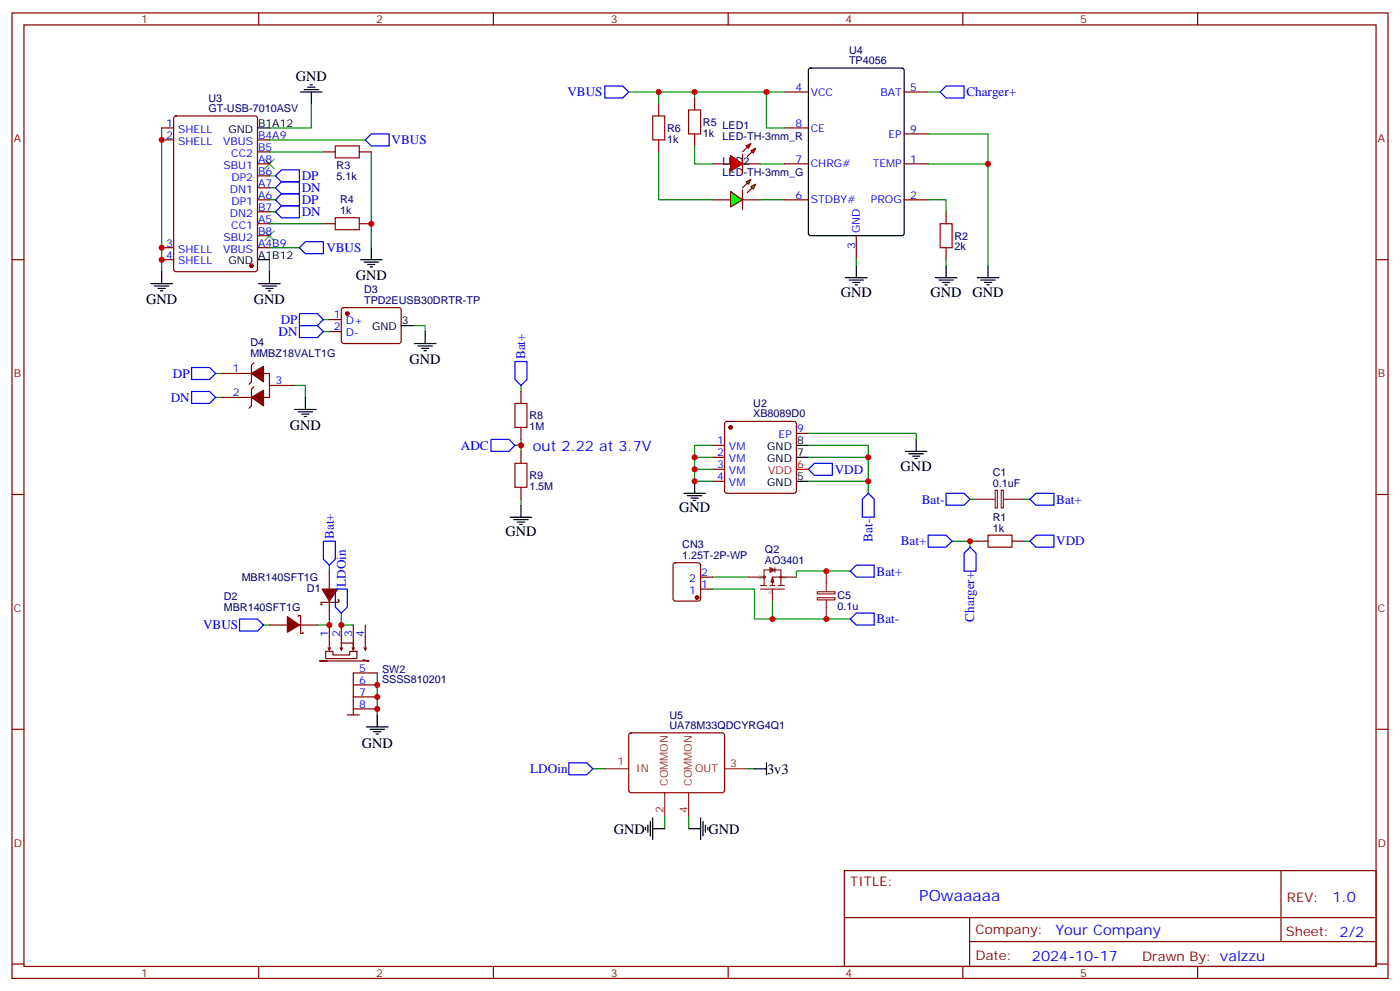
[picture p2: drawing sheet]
<svg xmlns="http://www.w3.org/2000/svg" width="412mm" height="292mm" viewBox="0 0 412 292" stroke-linecap="round" stroke-linejoin="round" font-family="sans-serif">
<g fill="none" stroke="#870000" stroke-width=".35">
<path d="M3.5 3.8h405.4v284.3h-405.4zM7.1 7.3h398.2v277.3h-398.2zM76.2 3.8v3.5M145.3 3.8v3.5M214.5 3.8v3.5M283.6 3.8v3.5M352.8 3.8v3.5M3.5 76.5h3.6M405.3 76.5h3.6M3.5 145.6h3.6M405.3 145.6h3.6M3.5 214.8h3.6"/>
<path d="M405.3 214.8h3.6M248.7 256.4h156.6v28.2h-156.6zM377.3 256.4v20.9M248.7 270.2h156.5M285.6 277.3h119.6M285.6 270.2v14.2M3.5 283.9h3.6M76.2 284.6v3.5M145.3 284.6v3.5M214.5 284.6v3.5M283.6 284.6v3.5M352.8 284.6v3.5"/>
<path d="M405.3 283.9h3.6"/>
</g>
<path d="M215.2 56.4l3.5 2.4-3.5 2.2z" fill="#0f0" stroke="#870000" stroke-width=".35"/>
<path d="M218.7 56v5.7z" fill="#f00" stroke="#870000" stroke-width=".35"/>
<g fill="#870000" stroke="#870000" stroke-width=".35">
<path d="M218.7 55.3l1.4-1.4z"/>
<path d="M220.1 56.7l1.4-1.4z"/>
</g>
<g fill="#0f0" stroke="#870000" stroke-width=".35">
<path d="M219.8 53.6l1.4-.8-.7 1.5z"/>
<path d="M221.2 55l1.4-.7-.7 1.4z"/>
</g>
<path d="M209.9 58.8h5.3M218.7 58.8h5.3" fill="none" stroke="#870000" stroke-width=".35"/>
<g fill="#f00" stroke="#870000" stroke-width=".35">
<path d="M215.2 45.8l3.5 2.5-3.5 2.1z"/>
<path d="M218.7 45.4v5.7z"/>
</g>
<g fill="#870000" stroke="#870000" stroke-width=".35">
<path d="M218.7 44.7l1.4-1.4z"/>
<path d="M220.1 46.1l1.4-1.4z"/>
</g>
<g fill="#f00" stroke="#870000" stroke-width=".35">
<path d="M219.8 43l1.4-.7-.7 1.4z"/>
<path d="M221.2 44.4l1.4-.7-.7 1.4z"/>
</g>
<g fill="none" stroke="#870000" stroke-width=".35">
<path d="M47.6 37.7h3.6M51.4 34.4l.5-.3h23.2l.7 .5v44.7l-.4 .7h-23.5l-.7-.5v-44.6zM194 30.6v3.5M204.6 28.9v3.5M204.6 39.4v3.6M231.1 27.1h7M231.1 37.7h7M266.3 27.1h7.1M266.3 39.4h7.1M47.6 41.2h3.6M75.8 48.3h3.6M75.8 58.8h3.6"/>
<path d="M75.8 44.7h3.6M75.8 41.2h3.6M75.8 51.8h3.6M75.8 55.3h3.6M95.2 44.7h3.6M105.8 44.7h3.6M194 41.2v3.5M209.9 48.3h5.3M218.7 48.3h5.3M231.1 48.3h7M231.1 58.8h7M266.3 48.3h7.1"/>
<path d="M266.3 58.8h7.1M47.6 76.5h3.6M47.6 73h3.6M75.8 65.9h3.6M75.8 73h3.6M75.8 62.4h3.6M75.8 69.4h3.6M95.2 65.9h3.6M105.8 65.9h3.6M252.2 69.4v7.1M278.7 62.4v3.5M278.7 73v3.5"/>
<path d="M97 94.1h3.5M97 97.6h3.5M100.8 90.8l.4-.2h16.5l.5 .7-.1 9.4-.6 .5-16.5-.1-.5-.6v-9.2zM65.3 110h8.8M65.3 117.1h8.8M74.8 106.8l-.7 .7v5l-.7 .7M74.8 113.9l-.7 .7v4.9l-.7 .7M77.6 110h1.8v7.1h-1.8M79.4 113.5h7M153.5 115.3v3.5M153.5 125.9v3.5M153.5 132.9v3.6"/>
<path d="M209.9 131.2h3.5M209.9 134.7h3.5M209.9 138.2h3.5M213.7 124.3l.4-.2h19.8l.5 .2 .2 .5v19.8l-.2 .5-.5 .2h-19.8l-.5-.3-.2-.4v-19.8zM234.6 127.6h3.5M153.5 143.5v3.5M209.9 141.7h3.5M287.5 159.4h3.5M298.1 159.4h3.5M97 168.2v5.3M97 177v5.3M99.5 176.7h.3v.7h-5.3v.7h.4"/>
<path d="M198.5 165.9l.5-.2h6.7l.5 .2 .2 .5v9.9l-.3 .5-.4 .2h-6.7l-.5-.2-.2-.5v-9.9zM206.4 173.5h3.5M206.4 170h3.5M79.4 184.1h5.3M87.8 181.6v-.3h.7v5.2h.8v-.3M88.2 184.1h5.3M96 191.8h2.1v1.1h4.9v-1.1h2.1v2.2h-9.1zM96.7 190.8l.3 .7 .4-.7M97 184.1v7M100.2 190.8l.3 .7 .4-.7M100.5 184.1v7M103.7 190.8l.4 .7 .3-.7"/>
<path d="M104.1 184.1v7v-1.7h-3.6M106.9 194.3l1.8 .4h-14.5h2.1M107.2 190.8l.4 .7 .3-.7M107.6 184.1v7M111.1 198.2h-7v12.3M102.3 210.5h3.5M104.1 205.2h7M104.1 201.7h7M104.1 208.8h7M185.4 216l.5-.2 27.1 .1 .4 .6v16.5l-.7 .5-27.1-.1-.4-.6v-16.3z"/>
</g>
<g fill="none" stroke="#008700" stroke-width=".35">
<path d="M47.6 37.7v42.3M91.7 30.6v7.1h-12.3M185.2 27.1h45.9M194 27.1v3.5M204.6 27.1v1.8M225.8 27.1v10.6h5.3M273.4 39.4h17.6v8.9M273.4 27.1h3.5M79.4 58.8h1.7M79.4 44.7h15.8M79.4 55.3h1.7M79.4 51.8h1.7"/>
<path d="M79.4 41.2h28.2M109.4 44.7v28.3M194 44.7v14.1h15.9M204.6 43v5.3h5.3M224 58.8h7.1M224 48.3h7.1M273.4 48.3h17.6v29.9M273.4 58.8h5.3v3.6M79.4 65.9h15.8M79.4 62.4h1.7M79.4 76.5v3.5M79.4 73h8.8"/>
<path d="M252.2 76.5v1.7M278.7 76.5v1.7M95.2 94.1h1.8M95.2 97.6h1.8M121.7 95.9h3.5v1.7M63.5 117.1h1.8M63.5 110h1.8M86.4 113.5h3.6v3.6M153.5 113.5v1.8M151.7 131.2h1.8M153.5 129.4v3.5M209.9 138.2h-5.3v3.5h5.3"/>
<path d="M209.9 134.7h-5.3v3.5M209.9 131.2h-5.3v3.5M238.1 131.2h17.7v3.5M238.1 134.7h17.7v7h-17.7M238.1 127.6h31.8v1.8M153.5 147v1.8M255.8 141.7v3.6M280.5 159.4h7M285.8 159.4v1.7M285.8 147h1.7M301.6 159.4h1.8M301.6 147h1.8"/>
<path d="M97 166.4v1.8M209.9 173.5h12.3v8.8h28.3M209.9 170h10.6M227.5 177v5.3M250.5 168.2h-15.9v1.8M77.6 184.1h1.8M97 182.3v1.8h-3.5M100.5 180.6v3.5h3.6M111.1 198.2v12.3M174.6 226.4h3.6M220.5 226.4h1.7M195.8 240.5v3.6"/>
<path d="M202.8 240.5v3.6"/>
</g>
<path d="M192.3 34.1h3.5v7.1h-3.5zM202.8 32.4h3.6v7h-3.6zM98.8 43h7v3.5h-7zM98.8 64.1h7v3.6h-7zM276.9 65.9h3.6v7.1h-3.6zM151.7 118.8h3.5v7.1h-3.5zM151.7 136.5h3.5v7h-3.5zM291 157.6h7.1v3.5h-7.1z" fill="none" stroke="#a10000" stroke-width=".35"/>
<g fill="none" stroke="#000" stroke-width=".35">
<path d="M75.8 37.7h3.6M88.5 27.1h6.4M89.6 26.4h4.2M90.7 25.7h2.1M91.4 25h.7M91.7 27.1v3.5M238.4 20.2l.4-.2h26.8l.7 .5v48.2l-.4 .7h-27.1l-.6-.4-.1-48.3zM75.8 76.5h3.6M106.2 76.5h6.3M107.2 77.2h4.3M108.3 77.9h2.1M109 78.6h.7"/>
<path d="M109.4 73v3.5M252.2 78.2v3.6M278.7 78.2v3.6M291 78.2v3.6M44.4 83.5h6.4M45.5 84.2h4.2M46.6 84.9h2.1M47.3 85.7h.7M47.6 80v3.5M76.2 83.5h6.3M77.3 84.2h4.2M78.3 84.9h2.1"/>
<path d="M79 85.7h.7M79.4 80v3.5M118.2 95.9h3.5M125.2 97.6v3.6M249.1 81.8h6.3M250.1 82.5h4.3M251.2 83.2h2.1M251.9 83.9h.7M275.5 81.8h6.4M276.6 82.5h4.2M277.6 83.2h2.2M278.3 83.9h.7"/>
<path d="M287.9 81.8h6.3M288.9 82.5h4.3M290 83.2h2.1M290.7 83.9h.7M90 117.1v3.5M122.1 101.2h6.3M123.1 101.9h4.3M124.2 102.6h2.1M124.9 103.3h.7M86.8 120.6h6.3M87.8 121.3h4.3M88.9 122h2.1"/>
<path d="M89.6 122.7h.7M234.6 134.7h3.5M234.6 131.2h3.5M266.7 132.9h6.3M267.8 133.6h4.2M268.8 134.3h2.1M269.5 135h.7M269.9 129.4v3.5M150.3 152.3h6.3M151.3 153h4.3M152.4 153.7h2.1M153.1 154.4h.7"/>
<path d="M153.5 148.8v3.5M201.4 145.3h6.4M202.5 146h4.2M203.6 146.7h2.1M204.3 147.4h.7M204.6 141.7v3.6M234.6 141.7h3.5M107.9 214.1h6.4M109 214.8h4.2M110.1 215.5h2.1M110.8 216.2h.7M111.1 210.5v3.6"/>
<path d="M222.2 226.4h3.6M225.8 224.6v3.6M190.1 243.7v.7M190.9 243v2.1M191.6 241.9v4.3M192.3 244.1h3.5M192.3 240.9v6.3M202.8 244.1h3.6M206.4 240.9v6.3M207.1 241.9v4.3M207.8 243v2.1M208.5 243.7v.7"/>
</g>
<g fill="none" stroke="#00f" stroke-width=".35">
<path d="M178.2 25.3h5.2l1.8 1.8-1.8 1.8h-5.2zM278.7 25.3h5.3v3.6h-5.3l-1.8-1.8zM81.1 58.8l1.8-1.7h5.3v3.5h-5.3zM81.1 51.8l1.8-1.8h5.3v3.6h-5.3zM82.9 53.6h5.3v3.5h-5.3l-1.8-1.8zM107.6 41.2l1.8-1.8h5.3v3.6h-5.3zM81.1 62.4l1.8-1.8h5.3v3.5h-5.3zM88.2 73l1.8-1.8h5.2v3.5h-5.2zM88.2 92.4h5.3l1.7 1.7-1.7 1.8h-5.3zM88.2 95.9h5.3l1.7 1.7-1.7 1.8h-5.3zM56.4 108.2h5.3l1.8 1.8-1.8 1.8h-5.3zM56.4 115.3h5.3l1.8 1.8-1.8 1.7h-5.3z"/>
<path d="M151.7 106.5h3.5v5.3l-1.7 1.7-1.8-1.7zM144.6 129.4h5.3l1.8 1.8-1.8 1.7h-5.3zM238.1 138.2l1.8-1.7h5.3v3.5h-5.3zM95.2 159.4h3.6v5.3l-1.8 1.7-1.8-1.7zM255.8 145.3l1.7 1.7v5.3h-3.5v-5.3zM273.4 157.6h5.3l1.8 1.8-1.8 1.7h-5.3zM278.7 145.3h5.3l1.8 1.7-1.8 1.8h-5.3zM303.4 159.4l1.8-1.8h5.2v3.5h-5.2zM303.4 147l1.8-1.7h5.2v3.5h-5.2zM98.8 173.5h3.5v5.3l-1.8 1.8-1.7-1.8zM250.5 168.2l1.7-1.8h5.3v3.6h-5.3zM284 162.9l1.8-1.8 1.7 1.8v5.3h-3.5z"/>
<path d="M70.6 182.3h5.2l1.8 1.8-1.8 1.7h-5.2zM250.5 182.3l1.7-1.7h5.3v3.5h-5.3zM167.6 224.6h5.3l1.7 1.8-1.7 1.8h-5.3z"/>
</g>
<g fill="none" stroke="#8c2424" stroke-width=".35">
<path d="M287.5 147h5.7M293.2 144.4h.6v5.2h-.6zM294.9 144.4h.7v5.2h-.7zM295.6 147h6M220.5 170h4.6M224 172.4h1.8M224 173.5h7.1M225.1 172.4v-4.5h4.9v4.5M226.8 172.4h1.4M226.8 167.1l1.4 .8-1.4 .7zM226.8 167.5l.7 .4M227.2 171.4h.7"/>
<path d="M227.2 167.5l.3 .4M227.5 170h7.1M227.5 170.3v2.1M227.5 173.5v3.5M227.5 170l-.3 1.4M227.5 170l.4 1.4M227.5 170.3l.4 1.1M227.5 170.3l-.3 1.1M227.5 170.7l-.3 .7M227.5 167.9l-.7 .3M227.5 167.9l-.3 .3M228.2 167.1v1.5"/>
<path d="M229.3 172.4h1.8M240.8 174.3h5.2v.6h-5.2zM240.8 176h5.2v.7h-5.2zM243.4 168.2v6M243.4 176.7v5.6M178.2 226.4h7M195.8 233.5v7M202.8 233.5v7M213.4 226.4h7.1"/>
<circle cx="225.1" cy="170" r=".35"/>
<circle cx="230" cy="170" r=".35"/>
</g>
<g fill="#870000" stroke="#870000" stroke-width=".35">
<path d="M84.7 181.6l3.5 2.5-3.5 2.1z"/>
<path d="M94.9 173.5h4.6l-2.5 3.5z"/>
<path d="M74.1 110l3.5-2.1v4.6z"/>
<path d="M74.1 117.1l3.5-2.2v4.6z"/>
<circle cx="205.3" cy="176" r=".53"/>
<circle cx="215.2" cy="125.9" r=".53"/>
<circle cx="102.3" cy="92.4" r=".53"/>
<circle cx="74.1" cy="78.2" r=".53"/>
</g>
<path d="M234.6 138.2h3.5" fill="none" stroke="#f00" stroke-width=".35"/>
<path d="M78 46.8l2.8 2.9M80.8 46.8l-2.8 2.9M78 68l2.8 2.8M80.8 68l-2.8 2.8" fill="none" stroke="#3c3" stroke-width=".35"/>
<g fill="#c00">
<circle cx="194" cy="27.1" r=".88"/>
<circle cx="204.6" cy="27.1" r=".88"/>
<circle cx="225.8" cy="27.1" r=".88"/>
<circle cx="291" cy="48.3" r=".88"/>
<circle cx="227.5" cy="182.3" r=".88"/>
<circle cx="243.4" cy="168.2" r=".88"/>
<circle cx="243.4" cy="182.3" r=".88"/>
<circle cx="285.8" cy="159.4" r=".88"/>
<circle cx="255.8" cy="141.7" r=".88"/>
<circle cx="204.6" cy="141.7" r=".88"/>
<circle cx="204.6" cy="138.2" r=".88"/>
<circle cx="204.6" cy="134.7" r=".88"/>
<circle cx="255.8" cy="134.7" r=".88"/>
<circle cx="97" cy="184.1" r=".88"/>
<circle cx="100.5" cy="184.1" r=".88"/>
<circle cx="111.1" cy="208.8" r=".88"/>
<circle cx="111.1" cy="201.7" r=".88"/>
<circle cx="111.1" cy="205.2" r=".88"/>
<circle cx="109.4" cy="65.9" r=".88"/>
<circle cx="47.6" cy="41.2" r=".88"/>
<circle cx="47.6" cy="73" r=".88"/>
<circle cx="47.6" cy="76.5" r=".88"/>
<circle cx="153.5" cy="131.2" r=".88"/>
</g>
<text font-size="4.6" fill="#00f" x="270.8" y="265.4">POwaaaaa</text>
<g font-size="4.2">
<text x="87.1" y="23.9">GND</text>
<text x="104.8" y="82.5">GND</text>
<text x="43" y="89.6">GND</text>
<text x="74.8" y="89.5">GND</text>
<text x="247.6" y="87.4">GND</text>
<text x="274.1" y="87.4">GND</text>
<text x="286.5" y="87.4">GND</text>
<text x="120.6" y="107.2">GND</text>
<text x="85.4" y="126.6">GND</text>
<text x="265.3" y="138.6">GND</text>
<text x="200" y="150.9">GND</text>
<text x="148.9" y="158">GND</text>
<text x="106.5" y="220.1">GND</text>
<text x="226" y="227.8">3v3</text>
<text x="180.8" y="245.5">GND</text>
<text x="208.7" y="245.5">GND</text>
</g>
<g font-size="4.2" fill="#00f">
<text x="157" y="132.9">out 2.22 at 3.7V</text>
<text x="392.5" y="265.7">1.0</text>
<text x="310.9" y="275.2">Your Company</text>
<text x="304" y="283">2024-10-17</text>
</g>
<g font-size="3.9" fill="#00f">
<text x="167.2" y="28.3">VBUS</text>
<text x="284.7" y="28.3">Charger+</text>
<text x="115.4" y="42.5">VBUS</text>
<text x="88.9" y="53.1">DP</text>
<text x="88.9" y="56.6">DN</text>
<text x="88.9" y="63.7">DN</text>
<text x="88.9" y="60.1">DP</text>
<text x="96.1" y="74.2">VBUS</text>
<text x="82.7" y="95.4">DP</text>
<text x="82.1" y="99">DN</text>
<text x="154.7" y="105.8" transform="rotate(-90 154.7 105.8)">Bat+</text>
<text x="50.9" y="111.3">DP</text>
<text x="50.3" y="118.4">DN</text>
<text x="135.8" y="132.4">ADC</text>
<text x="245.9" y="139.5">VDD</text>
<text x="271.5" y="148.3">Bat-</text>
<text x="311.1" y="148.3">Bat+</text>
<text x="98.3" y="158.7" transform="rotate(-90 98.3 158.7)">Bat+</text>
<text x="257" y="159.5" transform="rotate(-90 257 159.5)">Bat-</text>
<text x="265.3" y="160.6">Bat+</text>
<text x="311.1" y="160.6">VDD</text>
<text x="101.9" y="172.9" transform="rotate(-90 101.9 172.9)">LDOin</text>
<text x="258.2" y="169.5">Bat+</text>
<text x="59.8" y="185.3">VBUS</text>
<text x="258.2" y="183.6">Bat-</text>
<text x="287" y="183.1" transform="rotate(-90 287 183.1)">Charger+</text>
<text x="156.2" y="227.7">LDOin</text>
</g>
<g font-size="3.9" fill="#800">
<text x="250.5" y="261">TITLE:</text>
<text x="379.1" y="265.7">REV:</text>
<text x="287.4" y="275.2">Company:</text>
<text x="378.7" y="275.8">Sheet: 2/2</text>
<text x="287.4" y="282.9">Date:</text>
<text x="336.4" y="282.9">Drawn By: valzzu</text>
</g>
<g font-size="3.2" fill="#800">
<text x="41.6" y="6.8">1</text>
<text x="110.8" y="6.8">2</text>
<text x="179.9" y="6.8">3</text>
<text x="249.1" y="6.8">4</text>
<text x="318.2" y="6.8">5</text>
<text x="4.1" y="41.9">A</text>
<text x="405.9" y="41.9">A</text>
<text x="4.1" y="111.1">B</text>
<text x="405.9" y="111.1">B</text>
<text x="4.1" y="180.2">C</text>
<text x="405.9" y="180.2">C</text>
<text x="4.1" y="249.3">D</text>
<text x="405.9" y="249.3">D</text>
<text x="41.6" y="287.6">1</text>
<text x="110.8" y="287.6">2</text>
<text x="179.9" y="287.6">3</text>
<text x="249.1" y="287.6">4</text>
<text x="318.2" y="287.6">5</text>
</g>
<g font-size="3.2" fill="#000080">
<text x="250.1" y="15.8">U4</text>
<text x="250.1" y="19">TP4056</text>
<text x="61.4" y="29.9">U3</text>
<text x="61.4" y="33.1">GT-USB-7010ASV</text>
<text x="196.5" y="38.8">R6</text>
<text x="207.1" y="40.2">1k</text>
<text x="207.1" y="37">R5</text>
<text x="212.8" y="41.2">LED-TH-3mm_R</text>
<text x="212.8" y="38">LED1</text>
<text x="196.5" y="42">1k</text>
<text x="99.2" y="52.9">5.1k</text>
<text x="99.2" y="49.7">R3</text>
<text x="212.8" y="51.8">LED-TH-3mm_G</text>
<text x="212.8" y="48.6">LED2</text>
<text x="100.2" y="59.9">R4</text>
<text x="100.2" y="63.1">1k</text>
<text x="281.2" y="70.6">R2</text>
<text x="281.2" y="73.7">2k</text>
<text x="107.3" y="89.4">TPD2EUSB30DRTR-TP</text>
<text x="107.3" y="86.2">D3</text>
<text x="73.7" y="105.2">MMBZ18VALT1G</text>
<text x="73.7" y="102">D4</text>
<text x="221.9" y="119.8">U2</text>
<text x="155.9" y="123.5">R8</text>
<text x="221.9" y="122.9">XB8089D0</text>
<text x="155.9" y="126.7">1M</text>
<text x="155.9" y="141.1">R9</text>
<text x="292.5" y="143.3">0.1uF</text>
<text x="292.5" y="140.1">C1</text>
<text x="155.9" y="144.3">1.5M</text>
<text x="292.5" y="153.3">R1</text>
<text x="201" y="161.5">CN3</text>
<text x="292.5" y="156.6">1k</text>
<text x="201" y="164.7">1.25T-2P-WP</text>
<text x="225.3" y="166.1">AO3401</text>
<text x="225.3" y="162.9">Q2</text>
<text x="71.2" y="171.1">MBR140SFT1G</text>
<text x="65.9" y="179.9">MBR140SFT1G</text>
<text x="65.9" y="176.7">D2</text>
<text x="90.4" y="174.3">D1</text>
<text x="246.7" y="179.6">0.1u</text>
<text x="246.7" y="176.4">C5</text>
<text x="112.5" y="201.3">SSSS810201</text>
<text x="112.5" y="198.1">SW2</text>
<text x="197.2" y="214.8">UA78M33QDCYRG4Q1</text>
<text x="197.2" y="211.6">U5</text>
</g>
<g font-size="3.2" fill="#00f">
<text x="234.3" y="26.7">4</text>
<text x="238.8" y="28.2">VCC</text>
<text x="259.3" y="28.2">BAT</text>
<text x="268.1" y="26.7">5</text>
<text x="49" y="40.9">2</text>
<text x="49" y="37.3">1</text>
<text x="52.5" y="39.1">SHELL</text>
<text x="76" y="40.9">B4A9</text>
<text x="234.3" y="37.3">8</text>
<text x="238.8" y="38.7">CE</text>
<text x="261.7" y="40.5">EP</text>
<text x="268.1" y="39.1">9</text>
<text x="52.5" y="42.6">SHELL</text>
<text x="65.7" y="42.6">VBUS</text>
<text x="68.1" y="46.1">CC2</text>
<text x="76" y="44.4">B5</text>
<text x="76" y="47.9">A8</text>
<text x="234.3" y="47.9">7</text>
<text x="268.1" y="47.9">1</text>
<text x="65.9" y="49.7">SBU1</text>
<text x="68.2" y="53.2">DP2</text>
<text x="76" y="51.4">B6</text>
<text x="238.8" y="49.3">CHRG#</text>
<text x="257.1" y="49.3">TEMP</text>
<text x="67.7" y="56.7">DN1</text>
<text x="76" y="55">A7</text>
<text x="76" y="58.5">A6</text>
<text x="234.3" y="58.5">6</text>
<text x="238.8" y="59.9">STDBY#</text>
<text x="256.6" y="59.9">PROG</text>
<text x="268.1" y="58.5">2</text>
<text x="67.7" y="63.8">DN2</text>
<text x="68.2" y="60.3">DP1</text>
<text x="76" y="62">B7</text>
<text x="76" y="65.5">A5</text>
<text x="65.9" y="70.8">SBU2</text>
<text x="68.1" y="67.3">CC1</text>
<text x="76" y="69.1">B8</text>
<text x="253.3" y="68.7" transform="rotate(-90 253.3 68.7)">GND</text>
<text x="49" y="76.1">4</text>
<text x="49" y="72.6">3</text>
<text x="52.5" y="77.9">SHELL</text>
<text x="52.5" y="74.4">SHELL</text>
<text x="65.7" y="74.4">VBUS</text>
<text x="76" y="72.6">A4B9</text>
<text x="251.9" y="73.2" transform="rotate(-90 251.9 73.2)">3</text>
<text x="98.4" y="93.8">1</text>
<text x="101.8" y="95.5">D+</text>
<text x="98.4" y="97.3">2</text>
<text x="101.8" y="99.1">D-</text>
<text x="68.5" y="109.6">1</text>
<text x="81.1" y="113.2">3</text>
<text x="68.5" y="116.7">2</text>
<text x="211.2" y="130.8">1</text>
<text x="229.4" y="129">EP</text>
<text x="234.8" y="127.3">9</text>
<text x="211.2" y="134.3">2</text>
<text x="211.2" y="137.9">3</text>
<text x="214.7" y="132.6">VM</text>
<text x="214.7" y="136.1">VM</text>
<text x="211.2" y="141.4">4</text>
<text x="214.7" y="139.6">VM</text>
<text x="214.7" y="143.2">VM</text>
<text x="203.1" y="171.4">2</text>
<text x="206.6" y="173.1">1</text>
<text x="206.6" y="169.6">2</text>
<text x="203.1" y="174.9">1</text>
<text x="96.7" y="187.6" transform="rotate(-90 96.7 187.6)">1</text>
<text x="100.2" y="187.6" transform="rotate(-90 100.2 187.6)">2</text>
<text x="103.7" y="187.6" transform="rotate(-90 103.7 187.6)">3</text>
<text x="107.2" y="187.6" transform="rotate(-90 107.2 187.6)">4</text>
<text x="105.8" y="197.8">5</text>
<text x="105.8" y="201.4">6</text>
<text x="105.8" y="204.9">7</text>
<text x="105.8" y="208.4">8</text>
</g>
<g font-size="3.2">
<text x="67.3" y="39.1">GND</text>
<text x="76" y="37.3">B1A12</text>
<text x="67.3" y="77.9">GND</text>
<text x="76" y="76.1">A1B12</text>
<text x="118.4" y="95.5">3</text>
<text x="109.6" y="97.3">GND</text>
<text x="234.8" y="130.8">8</text>
<text x="226" y="136.1">GND</text>
<text x="226" y="132.6">GND</text>
<text x="234.8" y="134.3">7</text>
<text x="226" y="143.2">GND</text>
<text x="234.8" y="141.4">5</text>
</g>
<g font-size="3.2" fill="#f00">
<text x="234.8" y="137.9">6</text>
<text x="226.2" y="139.6">VDD</text>
</g>
<g font-size="3.2" fill="#8d2323">
<text x="181.9" y="225.4">1</text>
<text x="187.4" y="227.5">IN</text>
<text x="204.7" y="227.5">OUT</text>
<text x="215.1" y="225.8">3</text>
<text x="196.7" y="231.4" transform="rotate(-90 196.7 231.4)">COMMON</text>
<text x="203.8" y="231.4" transform="rotate(-90 203.8 231.4)">COMMON</text>
<text x="195.4" y="239.4" transform="rotate(-90 195.4 239.4)">2</text>
<text x="202.5" y="239.4" transform="rotate(-90 202.5 239.4)">4</text>
</g>
<g font-size="1.4" fill="#238d23">
<text x="224.4" y="170.7" transform="rotate(-90 224.4 170.7)">D</text>
<text x="231.8" y="170.7" transform="rotate(-90 231.8 170.7)">S</text>
<text x="227.6" y="174.9" transform="rotate(-90 227.6 174.9)">G</text>
</g>
</svg>
